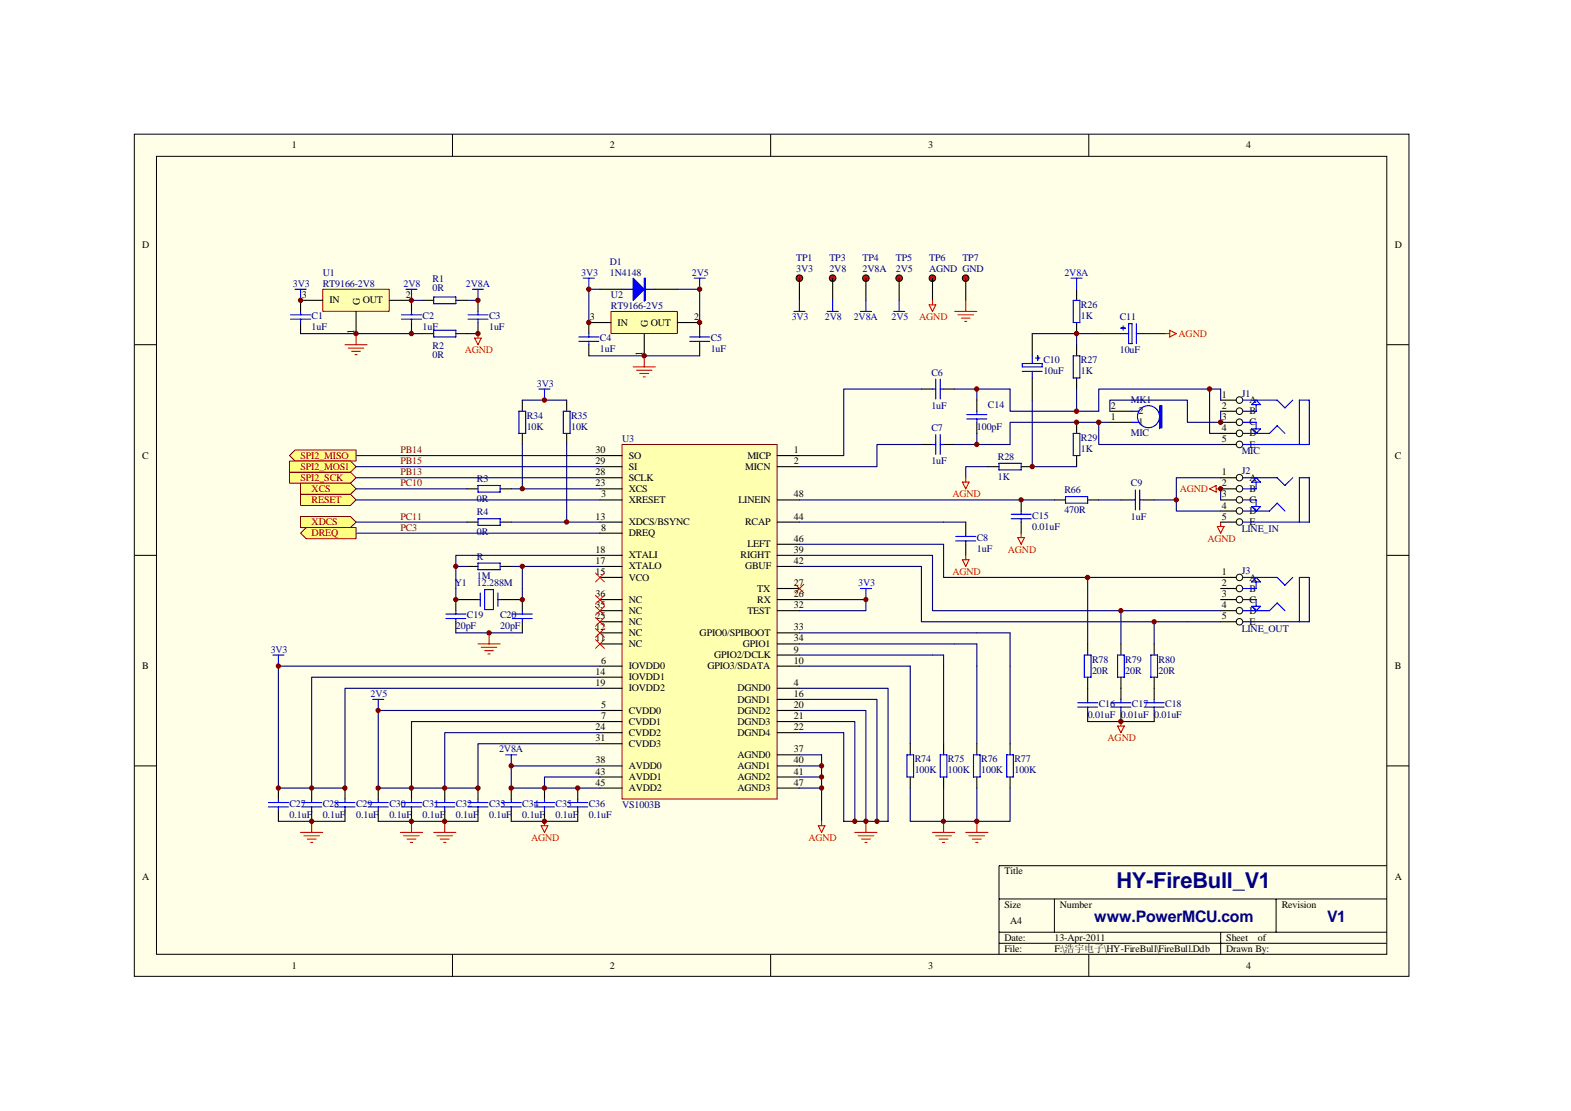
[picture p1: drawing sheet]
<svg xmlns="http://www.w3.org/2000/svg" width="297mm" height="210mm" viewBox="0 0 297 210" stroke-linecap="round" stroke-linejoin="round" font-family="sans-serif">
<path d="M25.4 25.4h241v159.1h-241z" fill="#ffffe8"/>
<g fill="none" stroke="#000" stroke-width=".19">
<path d="M25.4 25.4h241v159.1h-241zM29.6 29.5h232.6v150.9h-232.6zM85.6 25.4v4.1M145.7 25.4v4.1M205.9 25.4v4.1M25.4 65.2h4.2M262.2 65.2h4.2M25.4 105h4.2M262.2 105h4.2M25.4 144.8h4.2M262.2 144.8h4.2M188.9 169.9h73.3"/>
<path d="M188.9 176.2h73.3M188.9 178.3h73.3M199.4 169.9v6.3M230.8 176.2v4.2M241.3 169.9v6.3M262.2 163.6h-73.3v16.8M85.6 180.4v4.2M145.7 180.4v4.2M205.9 180.4v4.2"/>
</g>
<path d="M117.6 84h29.3v67h-29.3z" fill="#ffffb0"/>
<path d="M117.6 84h29.3v67h-29.3z" fill="none" stroke="#800000" stroke-width=".19"/>
<g fill="none" stroke="#000" stroke-width=".21">
<path d="M203.6 54.7v2.1M174.2 73.5h2.1M178.4 73.5h2.1M184.7 75.6v2.1M184.7 79.8v2.1M195.2 63.1v4.1M195.2 71.4v4.2M203.6 61v2.1M203.6 65.2v2M203.6 71.4v2.1M203.6 79.8v2.1M207.7 63.1h4.2"/>
<path d="M209.8 79.8h4.2M209.8 77.7h4.2M216.1 63.1h4.2M113.4 86.1h4.2M113.4 88.2h4.2M113.4 94.5h4.2M113.4 98.7h4.2M113.4 92.4h4.2M113.4 90.3h4.2M147 86.1h4.1M147 88.2h4.1M147 94.5h4.1"/>
<path d="M147 98.7h4.1M174.2 84h2.1M178.4 84h2.1M182.6 98.7v2.1M186.8 88.2h2.1M193.1 88.2h2.1M193.1 94.5v2.1M193.1 98.7v2.1M199.4 94.5h2.1M203.6 86.1v2.1M205.7 94.5h2M211.9 94.5h2.1"/>
<path d="M216.1 94.5h2.1M86.2 117.5v2.1M90.4 113.3h-4.2v2.1M94.6 113.3h4.2v2.1M98.8 117.5v2.1M113.4 100.8h4.2M113.4 119.6h4.2M113.4 109.1h4.2M113.4 107.1h4.2M113.4 105h4.2M113.4 117.5h4.2M113.4 113.3h4.2"/>
<path d="M113.4 115.4h4.2M147 119.6h4.1M147 107.1h4.1M147 105h4.1M147 113.3h4.1M147 111.2h4.1M147 115.4h4.1M147 102.9h4.1M182.6 102.9v2.1M113.4 130.1h4.2M113.4 134.3h4.2M113.4 125.9h4.2"/>
<path d="M113.4 136.4h4.2M113.4 121.7h4.2M113.4 128h4.2M113.4 138.5h4.2M147 130.1h4.1M147 134.3h4.1M147 125.9h4.1M147 136.4h4.1M147 123.8h4.1M147 121.7h4.1M147 132.2h4.1M147 138.5h4.1"/>
<path d="M205.7 121.7v2.1M205.7 128v4.2M205.7 134.3v2.1M211.9 121.7v2.1M211.9 128v4.2M211.9 134.3v2.1M218.2 121.7v2.1M218.2 128v4.2M218.2 134.3v2.1M52.6 148.9v2.1M52.6 153.1v2.1M58.9 148.9v2.1"/>
<path d="M58.9 153.1v2.1M65.2 148.9v2.1M65.2 153.1v2.1M71.5 148.9v2.1M71.5 153.1v2.1M77.8 148.9v2.1M77.8 153.1v2.1M84.1 148.9v2.1M84.1 153.1v2.1M90.4 148.9v2.1M90.4 153.1v2.1M96.7 148.9v2.1"/>
<path d="M96.7 153.1v2.1M103 148.9v2.1M103 153.1v2.1M109.2 148.9v2.1M109.2 153.1v2.1M113.4 140.6h4.2M113.4 144.8h4.2M113.4 146.9h4.2M113.4 148.9h4.2M147 142.7h4.1M147 144.8h4.1M147 146.9h4.1"/>
<path d="M147 148.9h4.1M172.1 140.6v2.1M172.1 146.9v2M178.4 140.6v2.1M178.4 146.9v2M184.7 140.6v2.1M184.7 146.9v2M191 140.6v2.1M191 146.9v2"/>
</g>
<g fill="none" stroke="#f00" stroke-width=".19">
<path d="M112.6 108.3l1.7 1.7M112.6 112.5l1.7 1.7M112.6 114.6l1.7 1.7M112.6 116.7l1.7 1.7M112.6 118.8l1.7 1.7M114.3 108.3l-1.7 1.7M114.3 112.5l-1.7 1.7M114.3 114.6l-1.7 1.7M114.3 116.7l-1.7 1.7M114.3 118.8l-1.7 1.7M150.3 110.4l1.7 1.7M152 110.4l-1.7 1.7"/>
<path d="M112.6 120.9l1.7 1.7M114.3 120.9l-1.7 1.7"/>
</g>
<g fill="none" stroke="#00f" stroke-width=".21">
<path d="M202.5 52.6h2.1M202.9 56.8h1.3v4.2h-1.3zM203.6 52.6v2.1M176.3 73.5h.6M176.9 71.6v3.8M177.8 71.6v3.8M177.8 73.5h.6M182.8 79.2h3.8M182.8 78.4h3.8M184.7 77.7v.7M184.7 79.2v.6M193.3 68.7h3.8v.6h-3.8z"/>
<path d="M193.3 70.2h3.8M195.2 67.2v1.5M195.2 70.2v1.2M195.8 67.7h.8M196.2 67.2v.9M202.9 67.2h1.3v4.2h-1.3zM211.9 62h.9M211.9 63.1h1.5M212.4 61.6v.8M213.4 61.2h.6v3.7h-.6zM214 77.7h1.3M214 79.8h1.3"/>
<path d="M214.9 63.1h1.2M214.9 61.2v3.7M176.3 84h.6M176.9 82.1v3.8M177.8 82.1v3.8M177.8 84h.6M188.9 87.6h4.2v1.2h-4.2zM191.2 98h3.8M191.2 97.2h3.8M193.1 96.6v.6M193.1 98v.7M201.5 93.9h4.2v1.2h-4.2z"/>
<path d="M202.9 81.9h1.3v4.2h-1.3zM214 94.5h.7M214.7 92.6v3.8M215.5 94.5h.6M215.5 92.6v3.8M84.3 116.9h3.8M84.3 116.1h3.8M86.2 115.4v.7M86.2 116.9v.6M90.4 113.3h.4M90.8 112.1v2.5M91.6 111.4h1.7v3.8h-1.7z"/>
<path d="M94.1 112.1v2.5M94.1 113.3h.5M96.9 116.9h3.7M96.9 116.1h3.7M98.8 115.4v.7M98.8 116.9v.6M162.7 111.2h2.1M163.7 111.2v2.1M180.7 102.2h3.8M180.7 101.4h3.8M182.6 100.8v.6M182.6 102.2v.7"/>
<path d="M51.6 123.8h2.1M52.6 123.8v2.1M70.5 132.2h2.1M71.5 132.2v2.1M203.8 133.6h3.7M203.8 132.8h3.7M205 123.8h1.3v4.2h-1.3zM205.7 132.2v.6M205.7 133.6v.7M210.1 133.6h3.7M210.1 132.8h3.7M211.3 123.8h1.3v4.2h-1.3z"/>
<path d="M211.9 132.2v.6M211.9 133.6v.7M216.3 133.6h3.8M216.3 132.8h3.8M217.6 123.8h1.3v4.2h-1.3zM218.2 132.2v.6M218.2 133.6v.7M50.8 152.5h3.7M50.8 151.7h3.7M52.6 151v.7M52.6 152.5v.6M57 152.5h3.8"/>
<path d="M57 151.7h3.8M58.9 151v.7M58.9 152.5v.6M63.3 152.5h3.8M63.3 151.7h3.8M65.2 151v.7M65.2 152.5v.6M69.6 152.5h3.8M69.6 151.7h3.8M71.5 151v.7M71.5 152.5v.6M75.9 152.5h3.8"/>
<path d="M75.9 151.7h3.8M77.8 151v.7M77.8 152.5v.6M82.2 152.5h3.8M82.2 151.7h3.8M84.1 151v.7M84.1 152.5v.6M88.5 152.5h3.8M88.5 151.7h3.8M90.4 151v.7M90.4 152.5v.6M94.8 152.5h3.7"/>
<path d="M94.8 151.7h3.7M95.6 142.7h2.1M96.7 142.7v2.1M96.7 151v.7M96.7 152.5v.6M101.1 152.5h3.7M101.1 151.7h3.7M103 151v.7M103 152.5v.6M107.4 152.5h3.7M107.4 151.7h3.7M109.2 151v.7"/>
<path d="M109.2 152.5v.6M171.5 142.7h1.2v4.2h-1.2zM177.8 142.7h1.2v4.2h-1.2zM184.1 142.7h1.2v4.2h-1.2zM190.3 142.7h1.3v4.2h-1.3z"/>
<circle cx="217.2" cy="78.7" r="2.09"/>
</g>
<g fill="none" stroke="#000080" stroke-width=".21">
<path d="M174.2 73.5h-14.7v12.6h-8.4M180.5 73.5h10.5v4.2h12.6M184.7 73.5v2.1M195.2 63.1h12.5M195.2 75.6v12.6h8.4M203.6 63.1v2.1M203.6 73.5v4.2M203.6 77.7h4.1M207.7 79.8h-16.7v4.2h-6.3v-2.1M67.3 88.2h46.1M67.3 94.5h46.1M67.3 86.1h46.1"/>
<path d="M67.3 90.3h46.1M151.1 98.7h31.5M151.1 94.5h48.3M174.2 84h-8.4v4.2h-14.7M180.5 84h4.2M186.8 88.2h-4.2v2.1M207.7 94.5h4.2M218.2 94.5h4.2M67.3 100.8h46.1M86.2 119.6h12.6M113.4 107.1h-14.6v4.1M113.4 105h-27.2v6.2"/>
<path d="M151.1 113.3h12.6v2.1h-12.6M151.1 102.9h27.3v6.2h46.1M151.1 107.1h23.1v10.4h50.3M151.1 119.6h39.9v21M205.7 109.1v12.6M218.2 117.5v4.2M113.4 134.3h-41.9v14.6h18.9v-8.3h23M113.4 138.5h-29.3v10.4M113.4 136.4h-35.6v12.5M113.4 125.9h-60.8v23h12.6v-18.8h48.2M113.4 128h-54.5v20.9M151.1 130.1h16.8v25.1h-8.4v-16.7h-8.4"/>
<path d="M151.1 136.4h10.5v18.8M151.1 134.3h12.6v20.9M151.1 132.2h14.7v23M151.1 125.9h21v14.7M151.1 123.8h27.3v16.8M151.1 121.7h33.6v18.9M205.7 136.4h12.5M52.6 155.2h12.6M71.5 155.2h18.9M96.7 155.2h12.5M113.4 146.9h-10.4v2M113.4 144.8h-16.7v4.1h16.7"/>
<path d="M151.1 148.9h4.2M151.1 142.7h4.2v12.5M151.1 144.8h4.2M151.1 146.9h4.2M172.1 148.9v6.3h18.9v-6.3M178.4 148.9v6.3M184.7 148.9v6.3"/>
</g>
<g fill="none" stroke="#f00" stroke-width=".21">
<path d="M220.3 63.1h.9M221.2 62.4l1.2 .7-1.2 .6zM182 91.1h1.2l-.6 1.3zM182.6 90.3v.8M230.2 99.5h1.2l-.6 1.3zM230.8 98.7v.8M92.5 119.6v2.1M182 105.8h1.2l-.6 1.3zM182.6 105v.8M192.4 101.6h1.3l-.6 1.3zM193.1 100.8v.8M90.4 121.7h4.2"/>
<path d="M91 122.3h2.9M91.6 123h1.7M92.3 123.6h.4M56.8 157.3h4.2M57.5 158h2.9M58.1 158.6h1.7M58.7 159.2h.4M58.9 155.2v2.1M75.7 157.3h4.2M76.3 158h3M77 158.6h1.6M77.6 159.2h.4"/>
<path d="M77.8 155.2v2.1M102.3 156.1h1.3l-.6 1.2zM103 155.2v.9M154.7 156.1h1.3l-.7 1.2zM155.3 155.2v.9M161.6 157.3h4.2M162.3 158h2.9M162.9 158.6h1.7M163.5 159.2h.4M163.7 155.2v2.1M182.6 157.3h4.2M183.2 158h3"/>
<path d="M183.9 158.6h1.6M184.5 159.2h.4M184.7 155.2v2.1"/>
</g>
<path d="M219.3 76.7v4.2h.4v-4.2z" fill-rule="evenodd" fill="#00f" stroke="#00f" stroke-width=".21"/>
<g fill="#ffff80" stroke="#800000" stroke-width=".19">
<path d="M56.8 93.4h9.5l1 1.1-1 1h-9.5z" fill-rule="evenodd"/>
<path d="M56.8 97.6h9.5l1 1.1-1 1h-9.5z" fill-rule="evenodd"/>
<path d="M57.9 99.7h9.4v2.1h-9.4l-1.1-1z" fill-rule="evenodd"/>
<path d="M54.7 89.2h11.6l1 1.1-1 1h-11.6z" fill-rule="evenodd"/>
<path d="M54.7 86.1l1.1-1.1h11.5v2.1h-11.5z" fill-rule="evenodd"/>
<path d="M54.7 87.1h11.6l1 1.1-1 1h-11.6z" fill-rule="evenodd"/>
<path d="M56.8 91.3h9.5l1 1.1-1 1h-9.5z" fill-rule="evenodd"/>
</g>
<g fill="#800000" stroke="#800000" stroke-width=".19">
<circle cx="71.5" cy="134.3" r=".41"/>
<circle cx="155.3" cy="144.7" r=".41"/>
<circle cx="155.3" cy="146.8" r=".41"/>
<circle cx="155.3" cy="148.9" r=".41"/>
<circle cx="52.6" cy="125.9" r=".41"/>
<circle cx="161.6" cy="155.2" r=".41"/>
<circle cx="163.7" cy="155.2" r=".41"/>
<circle cx="165.8" cy="155.2" r=".41"/>
<circle cx="163.7" cy="113.3" r=".4"/>
<circle cx="203.5" cy="77.7" r=".42"/>
<circle cx="184.7" cy="73.5" r=".41"/>
<circle cx="184.7" cy="84" r=".41"/>
<circle cx="205.6" cy="109.1" r=".41"/>
<circle cx="218.2" cy="117.5" r=".41"/>
</g>
<path d="M54.9 59.5h3.8M55.8 54.7h2.1M56.8 54.7v2.1M56.8 58.9v.6M54.9 60.3h3.8M56.8 60.3v.7" fill="none" stroke="#00f" stroke-width=".21"/>
<path d="M56.8 56.8v2.1M56.8 61v2.1" fill="none" stroke="#000" stroke-width=".21"/>
<path d="M61 54.7h12.6v4.1h-12.6z" fill="#ffffb0"/>
<path d="M61 54.7h12.6v4.1h-12.6z" fill="none" stroke="#800000" stroke-width=".19"/>
<path d="M56.8 56.8h4.2M67.3 58.9v4.2M73.6 56.8h4.2v2.1M79.9 56.8h2.1M86.2 56.8h2.1M90.4 56.8v2.1M77.8 61v2.1M79.9 63.1h2.1M86.2 63.1h2.1M90.4 61v2.1M111.3 61v2.1M111.3 65.2v2" fill="none" stroke="#000" stroke-width=".21"/>
<g fill="none" stroke="#00f" stroke-width=".21">
<path d="M75.9 59.5h3.8M76.7 54.7h2.1M77.8 54.7v2.1M77.8 58.9v.6M82 56.1h4.2v1.3h-4.2zM88.5 59.5h3.8M89.3 54.7h2.1M90.4 54.7v2.1M90.4 58.9v.6M110.3 52.6h2.1M111.3 52.6v2.1M75.9 60.3h3.8"/>
<path d="M77.8 60.3v.7M82 62.4h4.2v1.3h-4.2zM88.5 60.3h3.8M90.4 60.3v.7M109.4 63.7h3.8M109.4 64.5h3.8M111.3 63.1v.6M111.3 64.5v.7"/>
</g>
<path d="M88.3 56.8h2.1M56.8 63.1h21M88.3 63.1h2.1" fill="none" stroke="#000080" stroke-width=".21"/>
<path d="M65.2 65.2h4.2M65.8 65.8h3M66.5 66.4h1.7M67.1 67h.4M67.3 63.1v2.1M89.7 63.9h1.3l-.6 1.3zM90.4 63.1v.8" fill="none" stroke="#f00" stroke-width=".21"/>
<circle cx="96.7" cy="144.7" r=".42" fill="#800000" stroke="#800000" stroke-width=".19"/>
<path d="M115.5 58.9h12.6v4.1h-12.6z" fill="#ffffb0"/>
<path d="M115.5 58.9h12.6v4.1h-12.6z" fill="none" stroke="#800000" stroke-width=".19"/>
<path d="M113.4 54.7h4.2M123.9 54.7h4.2M111.3 61h4.2M121.8 63.1v4.1M128.1 61h4.2v2.1M132.3 65.2v2" fill="none" stroke="#000" stroke-width=".21"/>
<path d="M117.6 54.7h6.3M131.3 52.6h2M132.3 52.6v2.1M130.4 64.5h3.8M130.4 63.7h3.8M132.3 63.1v.6M132.3 64.5v.7" fill="none" stroke="#00f" stroke-width=".21"/>
<path d="M77.8 56.8h2.1M113.4 54.7h-2.1v6.3M128.1 54.7h4.2v6.3M77.8 63.1h2.1M111.3 67.2h21" fill="none" stroke="#000080" stroke-width=".21"/>
<path d="M119.7 69.3h4.2M120.4 70h2.9M121 70.6h1.7M121.6 71.2h.4M121.8 67.2v2.1" fill="none" stroke="#f00" stroke-width=".21"/>
<g fill="#00f" stroke="#00f" stroke-width=".21">
<path d="M119.7 52.6l2.1 2.1-2.1 2.1z"/>
<path d="M121.8 52.6v4.2h.2v-4.2z" fill-rule="evenodd"/>
</g>
<circle cx="157.4" cy="52.6" r=".62" fill="#ee0e22" stroke="#000" stroke-width=".21"/>
<path d="M157.4 52.6v4.2" fill="none" stroke="#000" stroke-width=".21"/>
<circle cx="163.7" cy="52.6" r=".62" fill="#ee0e22" stroke="#000" stroke-width=".21"/>
<path d="M163.7 52.6v4.2" fill="none" stroke="#000" stroke-width=".21"/>
<circle cx="170" cy="52.6" r=".62" fill="#ee0e22" stroke="#000" stroke-width=".21"/>
<path d="M170 52.6v4.2" fill="none" stroke="#000" stroke-width=".21"/>
<circle cx="176.3" cy="52.6" r=".62" fill="#ee0e22" stroke="#000" stroke-width=".21"/>
<path d="M176.3 52.6v4.2" fill="none" stroke="#000" stroke-width=".21"/>
<path d="M211.3 137.2h1.3l-.7 1.3zM211.9 136.4v.8M82 157.3h4.2M82.6 158h3M83.2 158.6h1.7M83.9 159.2h.4M84.1 155.2v2.1M176.3 157.3h4.2M176.9 158h3M177.6 158.6h1.6M178.2 159.2h.4M178.4 155.2v2.1" fill="none" stroke="#f00" stroke-width=".21"/>
<g fill="#800000" stroke="#800000" stroke-width=".19">
<circle cx="178.4" cy="155.2" r=".41"/>
<circle cx="184.7" cy="155.2" r=".41"/>
</g>
<circle cx="182.6" cy="52.6" r=".62" fill="#ee0e22" stroke="#000" stroke-width=".21"/>
<path d="M182.6 52.6v4.2" fill="none" stroke="#000" stroke-width=".21"/>
<circle cx="151.1" cy="52.6" r=".62" fill="#ee0e22" stroke="#000" stroke-width=".21"/>
<g fill="none" stroke="#000" stroke-width=".21">
<path d="M151.1 52.6v4.2M98.8 75.6v2.1M107.1 75.6v2.1M230.8 75.6h2.9M230.8 77.7h2.9M230.8 79.8h2.9M88.3 92.4h2.1M88.3 98.7h2.1M94.6 92.4h2.1M94.6 98.7h2.1M98.8 81.9v2.1M107.1 81.9v2.1"/>
<path d="M230.8 92.4h2.9M230.8 98.7h2.9M230.8 81.9h2.9M230.8 84h2.9M230.8 90.3h2.9M230.8 94.5h2.9M230.8 96.6h2.9M88.3 107.1h2.1M94.6 107.1h2.1M230.8 109.1h2.9M230.8 111.2h2.9M230.8 113.3h2.9"/>
<path d="M230.8 115.4h2.9M230.8 117.5h2.9"/>
</g>
<path d="M175.7 57.6h1.2l-.6 1.3zM176.3 56.8v.8M180.5 58.9h4.2M181.1 59.5h3M182.6 56.8v2.1M181.8 60.1h1.6M182.4 60.7h.4M228.7 92.4l1.3-.6v1.2zM230 92.4h.8" fill="none" stroke="#f00" stroke-width=".21"/>
<g fill="none" stroke="#00f" stroke-width=".21">
<path d="M150.1 58.9h2.1M151.1 56.8v2.1M156.4 58.9h2.1M157.4 56.8v2.1M162.7 58.9h2.1M163.7 56.8v2.1M169 58.9h2.1M170 56.8v2.1M98.1 77.7h1.3v4.2h-1.3zM101.9 73.5h2.1M103 73.5v2.1M106.5 77.7h1.3v4.2h-1.3z"/>
<path d="M235 75.6h6.5l1.4 1.5 1.5-1.5M235 79.8h2.5v1.3M237.5 76.5v1.2h-2.5M237.5 75.6l.8 .9h-1.6zM90.4 91.8h4.2v1.2h-4.2zM90.4 98h4.2v1.3h-4.2zM235 81.9h5l1.5-1.4 1.4 1.4M235 84h12.6v-8.4h-1.9v8.4M235 98.7h12.6v-8.4h-1.9v8.4M235 94.5h2.5v1.2M235 90.3h6.5l1.4 1.5 1.5-1.5M235 96.6h5l1.5-1.5 1.4 1.5"/>
<path d="M236.7 81.1h1.6l-.8 .8zM236.7 95.7h1.6l-.8 .9zM236.7 91.1l.8-.8 .8 .8zM237.5 91.1v1.3h-2.5M90.4 106.4h4.2v1.3h-4.2zM235 117.5h12.6v-8.4h-1.9v8.4M235 113.3h2.5v1.3M235 109.1h6.5l1.4 1.5 1.5-1.5M235 115.4h5l1.5-1.4 1.4 1.4M236.7 114.6h1.6l-.8 .8zM237.5 110v1.2h-2.5M237.5 109.1l.8 .9h-1.6z"/>
</g>
<g fill="#800000" stroke="#800000" stroke-width=".19">
<circle cx="111.3" cy="54.7" r=".42"/>
<circle cx="132.3" cy="54.7" r=".42"/>
<circle cx="102.9" cy="75.6" r=".42"/>
<circle cx="98.8" cy="92.4" r=".41"/>
<circle cx="107.1" cy="98.7" r=".41"/>
<circle cx="77.8" cy="63" r=".41"/>
<circle cx="90.4" cy="56.8" r=".42"/>
<circle cx="90.4" cy="63" r=".42"/>
<circle cx="203.5" cy="63" r=".42"/>
<circle cx="203.5" cy="79.8" r=".42"/>
<circle cx="195.2" cy="88.2" r=".42"/>
<circle cx="193.1" cy="94.5" r=".4"/>
<circle cx="211.9" cy="136.4" r=".42"/>
<circle cx="109.2" cy="148.9" r=".42"/>
<circle cx="102.9" cy="148.9" r=".42"/>
<circle cx="102.9" cy="155.2" r=".42"/>
<circle cx="96.7" cy="148.9" r=".42"/>
<circle cx="90.4" cy="148.9" r=".42"/>
<circle cx="84.1" cy="148.9" r=".41"/>
<circle cx="84.1" cy="155.2" r=".41"/>
<circle cx="77.8" cy="148.9" r=".41"/>
<circle cx="77.8" cy="155.2" r=".41"/>
<circle cx="71.5" cy="148.9" r=".41"/>
<circle cx="65.2" cy="148.9" r=".41"/>
<circle cx="58.9" cy="148.9" r=".41"/>
<circle cx="58.9" cy="155.2" r=".41"/>
<circle cx="52.6" cy="148.9" r=".41"/>
<circle cx="56.8" cy="56.8" r=".41"/>
<circle cx="67.3" cy="63" r=".41"/>
<circle cx="77.8" cy="56.8" r=".41"/>
<circle cx="111.3" cy="60.9" r=".42"/>
<circle cx="121.8" cy="67.2" r=".42"/>
<circle cx="132.3" cy="60.9" r=".42"/>
<circle cx="222.4" cy="94.5" r=".41"/>
<circle cx="211.9" cy="115.4" r=".41"/>
<circle cx="230.8" cy="92.4" r=".41"/>
<circle cx="228.7" cy="73.5" r=".42"/>
<circle cx="207.7" cy="79.8" r=".42"/>
<circle cx="230.8" cy="79.8" r=".42"/>
<circle cx="92.5" cy="119.6" r=".41"/>
<circle cx="86.2" cy="113.3" r=".41"/>
<circle cx="98.8" cy="113.3" r=".41"/>
<circle cx="98.8" cy="107" r=".41"/>
<circle cx="86.2" cy="107" r=".41"/>
</g>
<g fill="none" stroke="#000080" stroke-width=".21">
<path d="M98.8 75.6h8.3M209.8 79.8h-2.1v4.2h23.1M209.8 77.7v-2.1h14.7v4.2h6.3v-2.1M228.7 73.5v8.4h2.1M230.8 75.6v-2.1h-23.1v4.2M67.3 92.4h21M67.3 98.7h21M96.7 92.4h16.7M96.7 98.7h16.7M98.8 84v8.4M107.1 84v14.7M230.8 90.3h-8.4v6.3h8.4"/>
<path d="M230.8 92.4v2.1M86.2 111.2v2.1M86.2 107.1h2.1M96.7 107.1h2.1M98.8 111.2v2.1M151.1 105h25.2v10.4h54.5M211.9 115.4v6.3M224.5 109.1h6.3M224.5 117.5h6.3"/>
</g>
<g fill="none" stroke="#000" stroke-width=".19">
<circle cx="234.3" cy="75.6" r=".62"/>
<circle cx="234.3" cy="77.7" r=".62"/>
<circle cx="234.3" cy="79.8" r=".62"/>
<circle cx="234.3" cy="81.9" r=".62"/>
<circle cx="234.3" cy="84" r=".62"/>
<circle cx="234.4" cy="90.3" r=".62"/>
<circle cx="234.4" cy="92.4" r=".62"/>
<circle cx="234.4" cy="96.6" r=".62"/>
<circle cx="234.4" cy="98.7" r=".62"/>
<circle cx="234.4" cy="94.5" r=".62"/>
<circle cx="234.4" cy="109.1" r=".62"/>
<circle cx="234.4" cy="111.2" r=".62"/>
<circle cx="234.4" cy="113.3" r=".62"/>
<circle cx="234.4" cy="115.4" r=".62"/>
<circle cx="234.4" cy="117.5" r=".62"/>
</g>
<text font-size="4.1" fill="#000080" x="211.1" y="167.8">HY-FireBull_V1</text>
<g font-size="3" fill="#000080">
<text x="206.9" y="174.3">www.PowerMCU.com</text>
<text x="250.9" y="174.3">V1</text>
</g>
<g font-size="1.9">
<text x="55.2" y="28">1</text>
<text x="115.3" y="28">2</text>
<text x="175.5" y="28">3</text>
<text x="235.6" y="28">4</text>
<text x="26.9" y="46.9">D</text>
<text x="263.7" y="46.9">D</text>
<text x="57" y="56.3">3</text>
<text x="62.3" y="57.4">IN</text>
<text x="68" y="57.6" transform="rotate(-90 68 57.6)">G</text>
<text x="68.6" y="57.4">OUT</text>
<text x="76.7" y="56.3">2</text>
<text x="67" y="63.1" transform="rotate(-90 67 63.1)">1</text>
<text x="111.5" y="60.5">3</text>
<text x="116.8" y="61.6">IN</text>
<text x="122.5" y="61.8" transform="rotate(-90 122.5 61.8)">G</text>
<text x="123.1" y="61.6">OUT</text>
<text x="131.3" y="60.5">2</text>
<text x="121.5" y="67.2" transform="rotate(-90 121.5 67.2)">1</text>
<text x="210.1" y="77.3">2</text>
<text x="231" y="75.2">1</text>
<text x="231" y="77.3">2</text>
<text x="236.2" y="76.2">A</text>
<text x="210.1" y="79.4">1</text>
<text x="215.3" y="80.4">1</text>
<text x="215.3" y="78.3">2</text>
<text x="231" y="79.4">3</text>
<text x="231" y="81.4">4</text>
<text x="231" y="83.5">5</text>
<text x="236.2" y="78.3">B</text>
<text x="236.2" y="80.4">C</text>
<text x="236.2" y="82.5">D</text>
<text x="26.9" y="86.7">C</text>
<text x="112.6" y="89.8">28</text>
<text x="112.6" y="87.7">29</text>
<text x="112.6" y="85.6">30</text>
<text x="118.9" y="88.8">SI</text>
<text x="118.9" y="86.7">SO</text>
<text x="140.9" y="88.8">MICN</text>
<text x="141.3" y="86.7">MICP</text>
<text x="150.1" y="87.7">2</text>
<text x="150.1" y="85.6">1</text>
<text x="231" y="89.8">1</text>
<text x="236.2" y="84.6">E</text>
<text x="263.7" y="86.7">C</text>
<text x="112.6" y="91.9">23</text>
<text x="113.6" y="94">3</text>
<text x="118.9" y="95.1">XRESET</text>
<text x="118.9" y="93">XCS</text>
<text x="118.9" y="90.9">SCLK</text>
<text x="139.6" y="95.1">LINEIN</text>
<text x="150.1" y="94">48</text>
<text x="231" y="91.9">2</text>
<text x="231" y="94">3</text>
<text x="236.2" y="90.9">A</text>
<text x="236.2" y="93">B</text>
<text x="236.2" y="95.1">C</text>
<text x="112.6" y="98.2">13</text>
<text x="113.6" y="100.3">8</text>
<text x="118.9" y="101.3">DREQ</text>
<text x="118.9" y="99.3">XDCS/BSYNC</text>
<text x="140.9" y="99.3">RCAP</text>
<text x="150.1" y="98.2">44</text>
<text x="231" y="96.1">4</text>
<text x="231" y="98.2">5</text>
<text x="236.2" y="97.2">D</text>
<text x="236.2" y="99.3">E</text>
<text x="112.6" y="106.6">17</text>
<text x="112.6" y="104.5">18</text>
<text x="118.9" y="107.6">XTALO</text>
<text x="118.9" y="105.5">XTALI</text>
<text x="140" y="105.5">RIGHT</text>
<text x="140.9" y="107.6">GBUF</text>
<text x="141.3" y="103.4">LEFT</text>
<text x="150.1" y="106.6">42</text>
<text x="150.1" y="104.5">39</text>
<text x="150.1" y="102.4">46</text>
<text x="112.6" y="108.7">15</text>
<text x="112.6" y="112.9">36</text>
<text x="118.9" y="109.7">VCO</text>
<text x="118.9" y="113.9">NC</text>
<text x="143.2" y="113.9">RX</text>
<text x="143.2" y="111.8">TX</text>
<text x="150.1" y="112.9">26</text>
<text x="150.1" y="110.8">27</text>
<text x="231" y="108.7">1</text>
<text x="231" y="110.8">2</text>
<text x="231" y="112.9">3</text>
<text x="236.2" y="109.7">A</text>
<text x="236.2" y="111.8">B</text>
<text x="236.2" y="113.9">C</text>
<text x="112.6" y="119.1">12</text>
<text x="112.6" y="117.1">25</text>
<text x="112.6" y="115">35</text>
<text x="118.9" y="118.1">NC</text>
<text x="118.9" y="116">NC</text>
<text x="141.3" y="116">TEST</text>
<text x="150.1" y="119.1">33</text>
<text x="150.1" y="115">32</text>
<text x="231" y="115">4</text>
<text x="231" y="117.1">5</text>
<text x="236.2" y="116">D</text>
<text x="236.2" y="118.1">E</text>
<text x="112.6" y="121.2">11</text>
<text x="113.6" y="125.4">6</text>
<text x="118.9" y="122.3">NC</text>
<text x="118.9" y="120.2">NC</text>
<text x="132.3" y="120.2">GPIO0/SPIBOOT</text>
<text x="135" y="124.4">GPIO2/DCLK</text>
<text x="140.5" y="122.3">GPIO1</text>
<text x="150.1" y="121.2">34</text>
<text x="150.1" y="125.4">10</text>
<text x="150.1" y="123.3">9</text>
<text x="26.9" y="126.5">B</text>
<text x="112.6" y="127.5">14</text>
<text x="112.6" y="129.6">19</text>
<text x="118.9" y="126.5">IOVDD0</text>
<text x="118.9" y="128.6">IOVDD1</text>
<text x="118.9" y="130.7">IOVDD2</text>
<text x="133.7" y="126.5">GPIO3/SDATA</text>
<text x="139.4" y="130.7">DGND0</text>
<text x="150.1" y="129.6">4</text>
<text x="150.1" y="131.7">16</text>
<text x="263.7" y="126.5">B</text>
<text x="113.6" y="133.8">5</text>
<text x="113.6" y="135.9">7</text>
<text x="118.9" y="134.9">CVDD0</text>
<text x="118.9" y="137">CVDD1</text>
<text x="139.4" y="132.8">DGND1</text>
<text x="139.4" y="134.9">DGND2</text>
<text x="139.4" y="137">DGND3</text>
<text x="150.1" y="133.8">20</text>
<text x="150.1" y="135.9">21</text>
<text x="112.6" y="138">24</text>
<text x="112.6" y="140.1">31</text>
<text x="118.9" y="139.1">CVDD2</text>
<text x="118.9" y="141.2">CVDD3</text>
<text x="139.4" y="139.1">DGND4</text>
<text x="139.4" y="143.3">AGND0</text>
<text x="150.1" y="138">22</text>
<text x="150.1" y="142.2">37</text>
<text x="112.6" y="144.3">38</text>
<text x="112.6" y="146.4">43</text>
<text x="112.6" y="148.5">45</text>
<text x="118.9" y="145.4">AVDD0</text>
<text x="118.9" y="147.4">AVDD1</text>
<text x="118.9" y="149.5">AVDD2</text>
<text x="139.4" y="145.4">AGND1</text>
<text x="139.4" y="147.4">AGND2</text>
<text x="139.4" y="149.5">AGND3</text>
<text x="150.1" y="144.3">40</text>
<text x="150.1" y="146.4">41</text>
<text x="150.1" y="148.5">47</text>
<text x="26.9" y="166.3">A</text>
<text x="189.9" y="165.2">Title</text>
<text x="263.7" y="166.3">A</text>
<text x="189.9" y="171.5">Size</text>
<text x="200.4" y="171.5">Number</text>
<text x="242.3" y="171.5">Revision</text>
<text x="189.9" y="177.8">Date:</text>
<text x="189.9" y="179.9">File:</text>
<text x="191" y="174.7">A4</text>
<text x="199.4" y="179.9">F:\浩宇电子\HY-FireBull\FireBull.Ddb</text>
<text x="199.4" y="177.8">13-Apr-2011</text>
<text x="231.9" y="179.9">Drawn By:</text>
<text x="231.9" y="177.8">Sheet</text>
<text x="237.8" y="177.8">of</text>
<text x="55.2" y="183">1</text>
<text x="115.3" y="183">2</text>
<text x="175.5" y="183">3</text>
<text x="235.6" y="183">4</text>
</g>
<g font-size="1.9" fill="#000080">
<text x="61" y="52.1">U1</text>
<text x="81.8" y="53.4">R1</text>
<text x="115.3" y="50">D1</text>
<text x="115.3" y="52.1">1N4148</text>
<text x="150.5" y="49.4">TP1</text>
<text x="150.5" y="51.5">3V3</text>
<text x="156.8" y="49.4">TP3</text>
<text x="156.8" y="51.5">2V8</text>
<text x="163.1" y="49.4">TP4</text>
<text x="163.1" y="51.5">2V8A</text>
<text x="169.4" y="49.4">TP5</text>
<text x="169.4" y="51.5">2V5</text>
<text x="175.7" y="49.4">TP6</text>
<text x="175.7" y="51.5">AGND GND</text>
<text x="182" y="49.4">TP7</text>
<text x="61" y="54.2">RT9166-2V8</text>
<text x="81.8" y="55.1">0R</text>
<text x="115.5" y="56.3">U2</text>
<text x="115.5" y="58.4">RT9166-2V5</text>
<text x="204.4" y="58.2">R26</text>
<text x="58.9" y="60.3">C1</text>
<text x="58.9" y="62.4">1uF</text>
<text x="79.9" y="60.3">C2</text>
<text x="79.9" y="62.4">1uF</text>
<text x="81.8" y="65.9">R2</text>
<text x="92.5" y="60.3">C3</text>
<text x="92.5" y="62.4">1uF</text>
<text x="113.4" y="64.5">C4</text>
<text x="134.4" y="64.5">C5</text>
<text x="204.4" y="60.3">1K</text>
<text x="211.7" y="60.5">C11</text>
<text x="81.8" y="67.6">0R</text>
<text x="113.4" y="66.6">1uF</text>
<text x="134.4" y="66.6">1uF</text>
<text x="176.1" y="71">C6</text>
<text x="197.3" y="68.7">C10</text>
<text x="197.3" y="70.8">10uF</text>
<text x="204.4" y="68.7">R27</text>
<text x="204.4" y="70.8">1K</text>
<text x="211.7" y="66.8">10uF</text>
<text x="176.1" y="77.3">1uF</text>
<text x="186.8" y="77">C14</text>
<text x="213.8" y="76.2">MK1</text>
<text x="234.8" y="75">J1</text>
<text x="99.6" y="79.1">R34</text>
<text x="99.6" y="81.2">10K</text>
<text x="108" y="79.1">R35</text>
<text x="108" y="81.2">10K</text>
<text x="117.6" y="83.5">U3</text>
<text x="176.1" y="81.4">C7</text>
<text x="184.7" y="81.2">100pF</text>
<text x="204.4" y="83.3">R29</text>
<text x="213.8" y="82.5">MIC</text>
<text x="176.1" y="87.7">1uF</text>
<text x="188.7" y="86.9">R28</text>
<text x="204.4" y="85.4">1K</text>
<text x="234.8" y="85.9">MIC</text>
<text x="234.8" y="89.6">J2</text>
<text x="90.2" y="91.1">R3</text>
<text x="90.2" y="94.8">0R</text>
<text x="188.7" y="90.7">1K</text>
<text x="201.2" y="93.2">R66</text>
<text x="213.8" y="91.9">C9</text>
<text x="90.2" y="97.4">R4</text>
<text x="90.2" y="101.1">0R</text>
<text x="195.2" y="98">C15</text>
<text x="195.2" y="100.1">0.01uF</text>
<text x="201.2" y="96.9">470R</text>
<text x="213.8" y="98.2">1uF</text>
<text x="234.8" y="100.5">LINE_IN</text>
<text x="90.2" y="105.7">R</text>
<text x="184.7" y="102.2">C8</text>
<text x="184.7" y="104.3">1uF</text>
<text x="86" y="110.8">Y1</text>
<text x="90.2" y="110.8">12.288M</text>
<text x="90.2" y="109.5">1M</text>
<text x="234.8" y="108.5">J3</text>
<text x="86.2" y="118.9">20pF</text>
<text x="88.3" y="116.8">C19</text>
<text x="94.6" y="116.8">C20</text>
<text x="94.6" y="118.9">20pF</text>
<text x="234.8" y="119.4">LINE_OUT</text>
<text x="206.5" y="125.2">R78</text>
<text x="212.8" y="125.2">R79</text>
<text x="219.1" y="125.2">R80</text>
<text x="206.5" y="127.3">20R</text>
<text x="212.8" y="127.3">20R</text>
<text x="219.1" y="127.3">20R</text>
<text x="205.7" y="135.7">0.01uF 0.01uF 0.01uF</text>
<text x="207.7" y="133.6">C16</text>
<text x="214" y="133.6">C17</text>
<text x="220.3" y="133.6">C18</text>
<text x="172.9" y="144.1">R74</text>
<text x="172.9" y="146.2">100K</text>
<text x="179.2" y="144.1">R75</text>
<text x="179.2" y="146.2">100K</text>
<text x="185.5" y="144.1">R76</text>
<text x="185.5" y="146.2">100K</text>
<text x="191.8" y="144.1">R77</text>
<text x="191.8" y="146.2">100K</text>
<text x="54.7" y="152.5">C27</text>
<text x="54.7" y="154.6">0.1uF</text>
<text x="61" y="152.5">C28</text>
<text x="61" y="154.6">0.1uF</text>
<text x="67.3" y="152.5">C29</text>
<text x="67.3" y="154.6">0.1uF</text>
<text x="73.6" y="152.5">C30</text>
<text x="73.6" y="154.6">0.1uF</text>
<text x="79.9" y="152.5">C31</text>
<text x="79.9" y="154.6">0.1uF</text>
<text x="86.2" y="152.5">C32</text>
<text x="86.2" y="154.6">0.1uF</text>
<text x="92.5" y="152.5">C33</text>
<text x="92.5" y="154.6">0.1uF</text>
<text x="98.8" y="152.5">C34</text>
<text x="98.8" y="154.6">0.1uF</text>
<text x="105" y="152.5">C35</text>
<text x="105" y="154.6">0.1uF</text>
<text x="111.3" y="152.5">C36</text>
<text x="111.3" y="154.6">0.1uF</text>
<text x="117.6" y="152.7">VS1003B</text>
</g>
<g font-size="1.9" fill="#00f">
<text x="109.9" y="52.1">3V3</text>
<text x="130.8" y="52.1">2V5</text>
<text x="201.2" y="52.1">2V8A</text>
<text x="55.4" y="54.2">3V3</text>
<text x="76.3" y="54.2">2V8</text>
<text x="88.1" y="54.2">2V8A</text>
<text x="149.7" y="60.5">3V3</text>
<text x="156" y="60.5">2V8</text>
<text x="161.4" y="60.5">2V8A</text>
<text x="168.5" y="60.5">2V5</text>
<text x="101.5" y="73.1">3V3</text>
<text x="162.3" y="110.8">3V3</text>
<text x="51.2" y="123.3">3V3</text>
<text x="70" y="131.7">2V5</text>
<text x="94.4" y="142.2">2V8A</text>
</g>
<g font-size="1.9" fill="#f00">
<text x="173.8" y="60.5">AGND</text>
<text x="222.8" y="63.6">AGND</text>
<text x="87.9" y="66.8">AGND</text>
<text x="180.1" y="94">AGND</text>
<text x="223.1" y="93">AGND</text>
<text x="190.6" y="104.5">AGND</text>
<text x="228.3" y="102.4">AGND</text>
<text x="180.1" y="108.7">AGND</text>
<text x="209.4" y="140.1">AGND</text>
<text x="100.4" y="159">AGND</text>
<text x="152.8" y="159">AGND</text>
</g>
<g font-size="1.9" fill="#800000">
<text x="56.8" y="86.7">SPI2_MISO</text>
<text x="56.8" y="88.8">SPI2_MOSI</text>
<text x="75.7" y="87.7">PB15</text>
<text x="75.7" y="85.6">PB14</text>
<text x="75.7" y="89.8">PB13</text>
<text x="56.8" y="90.9">SPI2_SCK</text>
<text x="58.9" y="95.1">RESET</text>
<text x="58.9" y="93">XCS</text>
<text x="75.7" y="91.9">PC10</text>
<text x="58.9" y="99.3">XDCS</text>
<text x="58.9" y="101.3">DREQ</text>
<text x="75.7" y="98.2">PC11</text>
<text x="75.7" y="100.3">PC3</text>
</g>
</svg>
